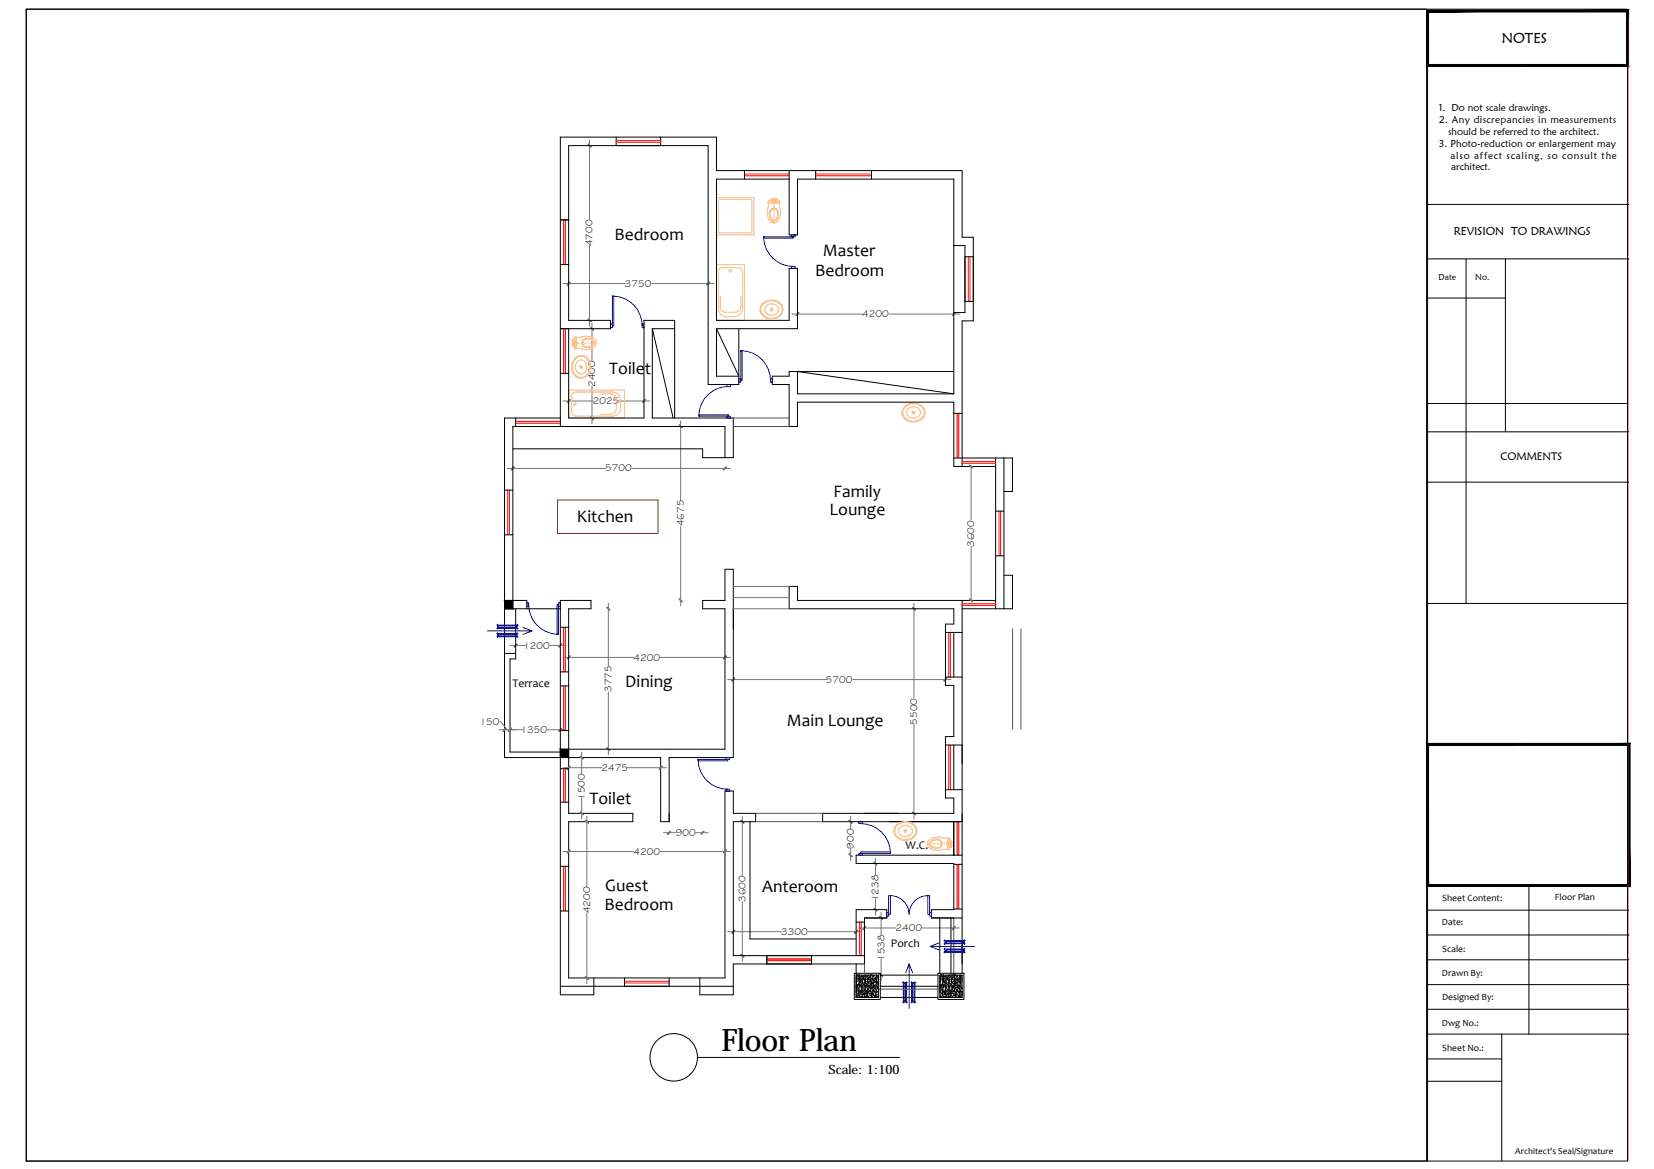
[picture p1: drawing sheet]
<svg xmlns="http://www.w3.org/2000/svg" width="420mm" height="297mm" viewBox="0 0 420 297" stroke-linecap="round" stroke-linejoin="round" font-family="sans-serif">
<!-- layer: AEC2D -->
<g fill="none" stroke="#00f" stroke-width=".25">
<path d="M201.1 59.7h.9v.5h-.9zM201.1 67.7h.9v.5h-.9zM155.1 82.3h.4v1h-.4zM163.1 82.3h.5v1h-.5zM184.6 97.7h1v.5h-1zM187.7 96.2h.5v.9h-.5zM195.7 96.2h.5v.9h-.5zM184.6 105.7h1v.5h-1zM133.8 153.2h.5v.9h-.5zM141.8 153.2h.5v.9h-.5zM184.4 192.5h.9v.5h-.9zM184.4 200.5h.9v.5h-.9z"/>
<path d="M218.2 216.8h.9v.5h-.9zM218.2 208.8h.9v.5h-.9zM225.3 231.9h.4v.9h-.4zM236.1 231.9h.5v.9h-.5z"/>
</g>
<!-- layer: 2D DOORS -->
<g fill="none" stroke="#00f" stroke-width=".25">
<path d="M155.5 75.2h.4v7.6h-.4zM155.9 75.2a7.5 7.5 0 0 1 7.2 7.6M194 60.5a7.5 7.5 0 0 0 7.5 7.2M194 60.2h7.5v.3h-7.5zM185.1 98.2a7.6 7.6 0 0 0-7.6 7.2M188.2 89.1h.3v7.5h-.3zM188.5 89.1a7.5 7.5 0 0 1 7.2 7.5M177.5 105.4h7.6v.3h-7.6zM134.3 153.6a7.5 7.5 0 0 0 7.2 7.6M141.5 153.6h.3v7.6h-.3zM177.3 193h7.6v.3h-7.6zM177.3 193.3a7.5 7.5 0 0 0 7.6 7.2"/>
<path d="M218.6 209.3a7.6 7.6 0 0 1 7.6 7.2M218.6 216.5h7.6v.3h-7.6z"/>
</g>
<!-- layer: polyline -->
<g fill="none" stroke="#767676" stroke-width=".25">
<path d="M149.7 35.6v20.2M143 72.1h15.8M149.7 62.6v20.2M165.5 72.1h15.8M201.2 79.8h17.8M225.8 79.8h17.9M150.4 82.1v9.5M150.4 98.2v9.5M128.8 119h25.1M143 101.9h7.8M157.2 101.9h7.8M160.5 119h25.1"/>
<path d="M172.9 106.9v20.2M172.9 133.8v20.2M154.5 153.2v16M232.2 153.2v24.1M129.6 164h4M139.7 164h4M143 167h17.9M154.5 175.8v16M167.7 167h17.9M184.8 172.7h25.1M216.5 172.7h25.1M126.7 185.4h6.2"/>
<path d="M126.9 183.3l1.9 2.1M139 185.4h4.7M143 195.1h9.9M147.8 191.1v5.4M159.4 195.1h9.9M232.2 184v24.1M143 216.4h17.9M147.8 202.6v5.5M149.1 207.4v17.9M167.7 216.4h17.9M168.5 211.6h3.2M176.7 211.6h3.2"/>
<path d="M188.6 207.4v15.1M216.1 207.4v3.2M216.1 215.6v3.1M222.4 218v4.3M149.1 232v17.9M184.8 236.7h13.7M188.6 229.2v15.1M205.2 236.7h13.7M218.2 235.8h9.4M222.4 228.3v4.2M223.8 231.9v5.6M234.2 235.8h9.5"/>
<path d="M223.8 243.6v5.6"/>
</g>
<!-- layer: 0 -->
<g fill="#767676" stroke="#767676" stroke-width=".25">
<path d="M231.8 154.3l.7 .8zM231.8 154.3l.8 .7z"/>
<path d="M231.9 206.3l.7 .7zM231.8 206.4l.7 .7z"/>
<path d="M239.7 173l.8-.7zM240.5 172.3l-.7 .8z"/>
<path d="M186.6 172.3l-.7 .8zM186.6 172.3l-.7 .8z"/>
<path d="M144.8 101.5l-.7 .8zM144.8 101.5l-.7 .8z"/>
<path d="M163.2 102.2l.7-.7zM163.9 101.5l-.6 .8z"/>
<path d="M130.6 118.6l-.7 .8zM130.6 118.6l-.7 .8z"/>
<path d="M183.7 119.3l.8-.7zM184.5 118.6l-.7 .8z"/>
<path d="M172.5 108l.7 .8zM172.5 108l.8 .7z"/>
<path d="M172.6 152.1l.7 .8zM172.5 152.2l.7 .8z"/>
<path d="M150 83.2l.7 .7zM150.1 83.1l.7 .8z"/>
<path d="M150.1 105.8l.7 .8zM150 105.9l.7 .7z"/>
<path d="M144.8 166.7l-.7 .7zM144.8 166.7l-.7 .7z"/>
<path d="M183.7 167.3l.8-.6zM184.5 166.7l-.7 .7z"/>
<path d="M154.1 154.3l.8 .8zM154.1 154.3l.8 .7z"/>
<path d="M154.1 190l.8 .7zM154.1 190l.8 .8z"/>
<path d="M170.3 211.2l-.7 .8zM170.3 211.2l-.7 .8z"/>
<path d="M178.1 211.9l.7-.7zM178.8 211.2l-.6 .8z"/>
<path d="M129.9 185l-.6 .8zM129.9 185l-.7 .8z"/>
<path d="M142.6 185l-.7 .8zM142.6 185l-.6 .8z"/>
<path d="M131.3 163.6l-.6 .8zM131.3 163.6l-.6 .8z"/>
<path d="M142.6 163.6l-.6 .8zM142.6 163.6l-.6 .8z"/>
<path d="M186.6 236.3l-.7 .9zM186.6 236.3l-.7 .9z"/>
<path d="M217.1 237.1l.7-.8zM217.8 236.3l-.7 .9z"/>
<path d="M188.2 208.5l.8 .6zM188.2 208.5l.8 .6z"/>
<path d="M188.3 242.4l.7 .8zM188.2 242.5l.8 .7z"/>
<path d="M222 219.1l.8 .7zM222.1 219l.7 .8z"/>
<path d="M222.1 230.8l.7 .6zM222 230.8l.8 .6z"/>
<path d="M215.7 216.9l.8 .7zM215.7 217l.8 .6z"/>
<path d="M215.7 208.5l.8 .6zM215.7 208.4l.8 .7z"/>
<path d="M219.9 235.4l-.6 .8zM219.9 235.4l-.6 .8z"/>
<path d="M242.6 235.4l-.7 .8zM242.6 235.4l-.7 .8z"/>
<path d="M223.4 233l.9 .6zM223.4 233l.9 .6z"/>
<path d="M223.5 247.4l.8 .7zM223.4 247.5l.9 .6z"/>
<path d="M149.4 36.7l.8 .6zM149.4 36.7l.8 .6z"/>
<path d="M149.5 81l.7 .7zM149.4 81.1l.8 .6z"/>
<path d="M144.8 71.7l-.7 .7zM144.8 71.7l-.7 .7z"/>
<path d="M179.5 72.3l.7-.6zM180.2 71.7l-.6 .7z"/>
<path d="M242.6 79.4l-.7 .8zM242.6 79.4l-.7 .8z"/>
<path d="M202.9 79.4l-.6 .8zM202.9 79.4l-.7 .7z"/>
<path d="M144.8 194.7l-.7 .8zM144.8 194.7l-.7 .8z"/>
<path d="M167.4 195.4l.8-.7zM168.2 194.7l-.7 .8z"/>
<path d="M147.4 192.2l.7 .6zM147.4 192.1l.7 .7z"/>
<path d="M147.4 206.3l.7 .7zM147.4 206.4l.7 .6z"/>
<path d="M144.8 215.9l-.7 .8zM144.8 215.9l-.7 .8z"/>
<path d="M183.7 216.7l.8-.8zM184.5 215.9l-.7 .8z"/>
<path d="M148.7 208.5l.8 .6zM148.7 208.5l.8 .6z"/>
<path d="M148.7 248.2l.8 .6zM148.7 248.2l.8 .6z"/>
<path d="M129.9 185l-.7 .8zM129.9 185l-.6 .8z"/>
<path d="M128.5 185l-.7 .8zM128.5 185l-.8 .8z"/>
<path d="M246.3 118.2l.8 .6zM246.4 118.1l.7 .7z"/>
<path d="M246.4 152.1l.7 .8zM246.3 152.2l.8 .7z"/>
</g>
<!-- layer: sanitary -->
<g fill="none" stroke="#ffbf7f" stroke-width=".25">
<path d="M182 50.2h9.5v9.5h-9.5zM182.5 58.8l.4 .4h7.7l.4-.4M182.5 51.1v7.7M191 51.1l-.4-.4h-7.7l-.4 .4M191 51.1v7.7M195.1 51.4l.1 1.1a3.7 3.7 0 0 0 .7 3.9M195.2 51.3l1.1 .3M195.3 51.2l-.1 .2M195.6 53.9l.3 1.6M195.8 50.7l-.6 .5M195.8 56.4l.8 .2M195.9 55.5l.4 .4"/>
<path d="M196.1 56.1l.5 .1M196.2 56.1a2.19 2.19 0 0 1-.4-2.9 1.37 1.37 0 0 1 1.8 .3 1.37 1.37 0 0 1 0 1.7l-.6 .9M196.3 55.9h.6M196.3 50.6l-.5 .1M196.4 50.6l-.5-.1-.9 .8 1.6 .4M196.6 50.5v.3M196.6 51.1v.3M196.6 51.6v.3M196.6 52.2v.3M196.6 52.7v.3M196.6 53.3v.3M196.6 53.9v.3"/>
<path d="M196.6 54.5v.2M196.6 55v.3M196.6 55.6v.3M197 56.1l-.4 .1v.5M197.1 50.5l-.3 .1M197.1 50.5l-.4 .1M197.1 50.5l.4 .2M197.1 50.5l.8 .6M197.2 55.5l-.3 .4M197.3 56.4l-.7 .2M197.4 50.7l.6 .7M197.5 53.9a.95 .95 0 0 0-.9-.7 .95 .95 0 0 0-.9 .7"/>
<path d="M197.6 53.9l-.4 1.6M197.9 51.1l.2 .1v.2l-1.5 .3M198 51.3l-1.1 .3M198.1 51.4v1.4a3.4 3.4 0 0 1-.8 3.6M182 67.2h7.1v14.2h-7.1zM182.5 78.3a2.05 2.05 0 0 0 1.8 2.1M182.5 69.1v9.4M183 75.3l-.1 2.6a1.42 1.42 0 0 0 1.4 1.4h2.5a1.42 1.42 0 0 0 1.3-1.4l.1-2.6M183.5 68l-.6 .2-.4 .9M183.6 68h3.9l.7 .2 .4 .9M188.6 78.3a2.05 2.05 0 0 1-1.8 2.1M188.7 69.1v9.4"/>
<path d="M193.2 77.8l-.1 .9 .2 .9M193.3 79.6l.7 .8M193.8 77l-.6 .8M193.9 77a3.3 3.3 0 0 1 4.8 .7M194.1 77.1a2.01 2.01 0 0 0-.8 2.1 2.01 2.01 0 0 0 1.7 1.5M194.3 79.2l.4 .5M194.7 77.6a1.24 1.24 0 0 0-.4 1.6M194.7 79.7l.6 .3M195.3 77.3l-.6 .3M195.8 78.7h.4M196 78.4v.5M196.7 77.3h-1.4"/>
<path d="M196.7 77.3l.5 .3 .4 .5M196.7 80h-1.4M197 76.6l1.1 .7 .4 .5M197 76.6l-.5-.1a3 3 0 0 0-2.4 .6M197.3 79.7l-.6 .3M197.6 79.2l-.3 .5M197.7 78.1l.1 .5-.1 .6M198.5 77.8a1.96 1.96 0 0 1-.6 2.4M198.7 77.7l.2 .9-.2 .9M198.7 79.5l-.6 .8M144.5 99.1h14.1v7.1h-14.1zM145.3 86.6l.1 .3"/>
<path d="M145.3 87.2h.3M145.4 87.3l-.1 .3M145.4 87.6l.2 .3M145.4 87.4v.4l.6 .7M145.6 87.9l.7 .7M145.6 86.3l-.2 .3M145.6 94.2l.5 .9M145.9 87.2h.4M146 85.8l-.6 .7v.4M146 88.5l.3 .1M146 91.1a3.3 3.3 0 0 0 .6 4.9M146 95.1l.7 .6"/>
<path d="M146.1 91.3a1.93 1.93 0 0 1 3.1 0M146.1 91.3a3.2 3.2 0 0 0-.5 3M146.2 85.8l.2 1M146.3 85.7a3.6 3.6 0 0 1 0 2.9M146.3 85.7l-.7 .6M146.3 93.9l.2 .4a1.27 1.27 0 0 0 1.6 .6M146.3 99.6l-.9 .5-.2 .6M146.3 99.6h9.4M146.4 87.5l-.2 1M146.5 87.2h.3M146.8 90.4l-.8 .7M146.8 90.5l.9-.2 .9 .2"/>
<path d="M147 87.2h.3M147.4 93.3h.5M147.6 93v.5M147.6 87.2h.3M147.7 88.6l1 .2M147.7 88.6h-1.4M148.2 87.2h.3M148.6 90.5a3.1 3.1 0 0 1 1.4 3.1 3.1 3.1 0 0 1-2.2 2.5l-1.2-.2M148.6 92l.3 .6M148.6 94.5l-.5 .4M148.7 92a1.46 1.46 0 0 0-1.9-.3 1.46 1.46 0 0 0-.6 1.8l.1 .4M148.7 85.4l1.2 .2 .8 .3"/>
<path d="M148.7 85.4l-1.3 .3-1.2-.1-.2 .2M148.7 85.9l1.1 .1 .6 .3M148.8 86a1.28 1.28 0 0 0-.9 1.7 1.28 1.28 0 0 0 1.9 .6l1.1-.8M148.8 86.2a1.74 1.74 0 0 1 2 .9 1.59 1.59 0 0 1-2 1M148.8 87.2h.2M148.8 86.2a.95 .95 0 0 0-.7 .9 .95 .95 0 0 0 .7 1M149 92.5a2.04 2.04 0 0 1-.4 2M149.2 95.2a1.99 1.99 0 0 1-2.4 .5M149.2 91.3l.5 .9M149.3 87.2h.3M149.6 92.2l.2 .5a3.2 3.2 0 0 1-.7 2.5M149.9 87.2h.3"/>
<path d="M150.4 86.3a.85 .85 0 0 1 .5 1.3M150.5 87.2h.2M150.6 85.9l.7 .5M150.7 88.4l-1.2 .4-.8 .1M151.3 86.4l.2 .8h-.5M151.5 87.1l-.2 .7-.7 .6M155.5 99.6a2.05 2.05 0 0 1 2.2 1.8M184.3 80.5h2.5M194 80.5l.9 .4M197.9 80.2a3.2 3.2 0 0 1-3 .5M198.1 80.3l-.9 .5a3.5 3.5 0 0 1-2.3 .1M145.2 104.6l.2 .7 .9 .4"/>
<path d="M145.2 100.7v4M146.3 105.7h9.4M152.5 100.1h2.6a1.49 1.49 0 0 1 1.5 1.4l-.1 2.4a1.42 1.42 0 0 1-1.4 1.4h-2.6M157.7 103.9a2.05 2.05 0 0 1-2.2 1.8M157.7 101.5v2.4M229.3 105.8a3.3 3.3 0 0 0 4.9 .7M229.6 105.7l.6 .7 .8 .4M230.4 105.4l.4 .5 .6 .3M231.8 104.9h.5M232.1 104.6v.5M232.7 103.5a1.65 1.65 0 0 0-1.8 .2 1.65 1.65 0 0 0-.5 1.7M232.7 103.5l.6 .3 .4 .5"/>
<path d="M232.8 106.1l-1.4 .1M233.1 102.8a2.69 2.69 0 0 0-3.7 2.3l.1 .6M233.1 102.8a2.01 2.01 0 0 1 1.6 1.5 2.01 2.01 0 0 1-.7 2.1M233.2 106.8l-1.1 .2-1-.1M233.3 105.8l-.5 .4M233.7 105.3l-.4 .5M233.7 104.2l.2 .6-.2 .5M234 106.3l-.9 .5M234.8 105.6a2.68 2.68 0 0 0-.9-2.7 2.68 2.68 0 0 0-2.8-.4 2.4 2.4 0 0 0-1.7 3.3M234.9 105.6l-.7 .9M227.3 212.1l.7 .8M227.3 210.3l-.2 .9 .2 .9"/>
<path d="M228 212.9l.9 .5M228.3 210.6l-.1 .6 .1 .5M228.4 211.7l.4 .5M228.7 212.2l1.1 .4 .9-.1M229.8 211.2h.5M230 210.9v.5M230.7 209.8l.5 .3M230.7 209.8h-.2a1.88 1.88 0 0 0-2.2 .8M231.3 210.1a1.27 1.27 0 0 1 0 2.1M231.3 212.1l-.6 .4M231.9 209.6a2.9 2.9 0 0 0-4.6 1.3l.2 1.1M231.9 209.6l.6 .7"/>
<path d="M232 209.4a3.3 3.3 0 0 0-4.8 .9M232 209.4a2.14 2.14 0 0 1 .7 2.6M232.1 212.8l-.9 .5a3.5 3.5 0 0 1-2.3 .1M232.5 210.3l.2 .8-.2 .8M232.5 211.9a2.99 2.99 0 0 1-5 .1M232.8 211.9l-.6 .9M235.6 214.4h.5M235.8 213.7l-.2 .7 .2 .7M235.8 215.1l.7 .6M236.3 213.8a1.93 1.93 0 0 1 3 .2 1.52 1.52 0 0 1-.9 1.5 1.52 1.52 0 0 1-1.7-.3 .83 .83 0 0 1-.4-1.4zM236.4 214.1a1.97 1.97 0 0 1 2.5-.3 1.05 1.05 0 0 1-.1 1.3 1.05 1.05 0 0 1-1.2 .2 1.02 1.02 0 0 1-1.2-1.2M236.4 214.4h.3"/>
<path d="M236.5 213.1l-.7 .6M237 214.4h.3M237.5 214.4h.3M238.1 214.4h.3M238.7 214.4h.3M239.3 214.4h.2M239.8 214.4h.3M240.4 214.4h.3M240.7 214.7l.2 1.1M240.8 212.9l.3 .1 .7 .9M240.8 212.9l-1 .1a3.7 3.7 0 0 0-3.3 .2M240.9 212.9a3.6 3.6 0 0 0 0 3"/>
<path d="M240.9 214.4h.4M240.9 213l.7 .6M240.9 213l-.2 1.1M241.5 214.4h.3M241.5 213.6l.2 .5M241.6 215.2l-.7 .6M241.7 214.7l-.2 .5M241.7 214.6l.1 .3M241.8 214.9l-.8 1h-1.6a3.4 3.4 0 0 1-2.9-.3M241.8 213.9l-.1 .3"/>
<circle cx="196.6" cy="51.1" r=".28"/>
<circle cx="196.6" cy="51.1" r=".53"/>
<circle cx="196.6" cy="51.1" r=".57"/>
<circle cx="185.5" cy="68.9" r=".32"/>
<circle cx="196" cy="78.7" r=".36"/>
<circle cx="196" cy="78.7" r=".23"/>
<circle cx="146" cy="87.1" r=".57"/>
<circle cx="146" cy="87.1" r=".53"/>
<circle cx="146" cy="87.1" r=".28"/>
<circle cx="147.6" cy="93.2" r=".36"/>
<circle cx="147.6" cy="93.2" r=".23"/>
<circle cx="146" cy="102.7" r=".32"/>
<circle cx="232.1" cy="104.8" r=".23"/>
<circle cx="232.1" cy="104.8" r=".36"/>
<circle cx="230" cy="211.1" r=".23"/>
<circle cx="230" cy="211.1" r=".36"/>
<circle cx="241.1" cy="214.4" r=".53"/>
<circle cx="241.1" cy="214.4" r=".57"/>
<circle cx="241.1" cy="214.4" r=".28"/>
</g>
<!-- layer: 0 -->
<g fill="none" stroke="#000" stroke-width=".25">
<path d="M156.5 37h11.3M189.1 43.3v2.2M200.5 43.3v2.2M200.5 59.7h2.1M200.5 68.2h2.1M182 81.4h18.5M196.2 95.6v2.1M202.6 83.5h-20.6l5.7 12.1M202.6 94.4l39.7 5.7M178.5 116.3h7.8M200.5 108.4h2.1M150.1 152.6v2.1"/>
<path d="M178.5 152.6v2.1M184.2 144.7h2.1M177.2 268.7h51.3"/>
<circle cx="171.1" cy="268.7" r="6"/>
</g>
<!-- layer: polyline -->
<g fill="none" stroke="#000" stroke-width=".25">
<path d="M156.5 34.8v2.2M167.8 34.8v2.2M142.3 55.9h2.2M200.5 59.7v-14.2h-18.5v35.9M202.6 59.7v-14.2h39.7v54.6h-39.7v-5.7M207.2 43.3v2.2M221.4 43.3v2.2M142.3 67.2h2.2M200.5 68.2v13.2M202.6 68.2v15.3M242.3 62.4h2.8v17h-2.8M245.1 76.6h2.1"/>
<path d="M245.1 65.2h2.1M142.3 83.5h12.8v-2.1h-10.6v-44.4h35.4v60.7h7.8v-14.2M142.3 94.9h2.2M144.5 83.5v22.7h19.1v-24.8h7.8v24.8M165.7 83.5v22.7h20.6v10.1M165.7 83.5h5.7M165.7 83.5l5.3 22.7M182 83.5v12.1h5.7M196.2 97.7h4.3v10.7M242.3 94.4h-41.8v1.2h-4.3M130.3 114h48.2v2.3M131 106.2v2.2"/>
<path d="M142.3 106.2h-14.1v86.3h14.1M142.3 108.4v-73.6h39.7v8.5h62.4v17h2.8v21.2h-2.8v37M184.2 116.3v-7.9h-53.9v44.2M202.6 108.4v-6.2h39.7v16.3h10.6M242.3 116.4h14.9v8.5h-2.2M242.3 105h2.1M252.9 116.4v38.3M255 116.4v38.3M128.2 135.9h2.1M128.2 124.5h2.1M252.9 129.9h2.1M128.2 152.6h2.1v2.1h-2.1z"/>
<path d="M128.2 154.7h14.1M130.3 152.6h3.5v2.1M131 154.7v12.7h-1.4v23.7h12.7M142.3 159.4h2.2M150.1 154.7h-5.6v35.7M150.1 152.6h-7.8v100.2h8.5v-4.3M178.5 154.7h5.7v35.7h-39.7M184.2 144.7v7.9h-5.7M186.3 144.7v47.8h-16.3v16.3h-2.2v-16.3h-23.3v14.2h16.3v2.1h-16.3v39.7h39.7v-47.5h2.1v5.7h5.7v2.1h-5.7v34h33.3M244.4 152.6v94.7M252.9 152.6h-50.3v-3.6h-2.1v5.7h41.8v3.9h-2.1v15.6h2.1v13h-2.1v15.6h2.1v3.9h-33.3v2.1h35.4M252.9 141.2h2.1"/>
<path d="M255 146.2h2.2v8.5h-12.8M128.2 166h2.8M142.3 170.7h2.2M142.3 174.3h2.2M240.2 172h4.2M240.2 160.7h4.2M242.3 160.7v11.3M142.3 190.4h2.2v2.1h-2.2zM142.3 195.3h2.2M142.3 185.6h2.2M240.2 189.3h4.2M242.3 189.3v11.4"/>
<path d="M142.3 203.8h2.2M190.5 208.8v29.8h27M240.2 200.7h4.2M242.3 217.3h.1M242.3 208.8v8.5M242.3 219.6h2.1M244.4 217.3h-26.9v2.1h24.8v11.7h-5.7v2.2h7.8M142.3 231.5h2.2M142.3 220.1h2.2M217.5 234.3h2.1M238.7 233.3v14M241.6 233.3v14"/>
<path d="M242.3 231h2.1M142.3 250.6h44M158.6 248.5v2.1M170 248.5v2.1M194.8 242.8v2.1M206.1 242.8v2.1M217 247.3h6.6v6.7h-6.6zM217.5 251.7h.1M217.5 252.1h.1M217.5 250.9h.1M217.5 247.8h5.7v5.6h-5.7zM217.5 242.8v-11.7h7.8v2.2h-5.7v11.6h-33.3v7.9h-8.5v-4.3"/>
<path d="M217.5 244.9v8.5h5.7M217.6 248.6h.1M217.5 250.7h.1M217.5 251.2h.1M217.5 248.9h.1M217.5 249.6h.1M217.5 250.4h.1M217.6 249.8h.1M217.6 250.3h.1M217.6 248.4h.1M217.6 248.8h.1M217.6 249.3h.1"/>
<path d="M217.6 251.9h.1M217.6 253.2h.1M217.6 247.9h.1M217.6 250.6h.1M217.6 252.4h.1M217.6 249.5h.1M217.7 249.4h.1M217.7 251h.1M217.7 248.8h.1M217.7 251.3h.1M217.7 251.9h.1M217.8 252.9h.1"/>
<path d="M217.8 253.4h.1M217.8 248.8h.1M217.8 250.9h.1M217.8 250.5h.1M217.9 250.4h.1M217.9 248.3h.1M217.9 252.5h.1M217.9 253.4h.1M217.9 247.8h.1M218 251.4h.1M218 250.3h.1M218.1 250.2h.1"/>
<path d="M217.9 251.6h.1M218.1 248.8h.1M218.1 248.1h.1M218.1 249h.1M218.1 252.9h.1M218.2 253h.1M218.2 252.3h.1M218.2 248.3h.1M218.2 250.1h.1M218.2 251.9h.1M218.2 252.9h.1M218.2 251.6h.1"/>
<path d="M218.2 252.1h.1M218.2 252.6h.1M218.2 250.3h.1M218.2 251.8h.1M218.2 249.3h.1M218.2 251.1h.1M218.2 250.7h.1M218.2 249.8h.1M218.2 249.6h.1M218.3 249.2h.1M218.3 249.7h.1M218.3 250.2h.1"/>
<path d="M218.3 253.4h.1M218.3 250.5h.1M218.3 248.3h.1M218.3 248.8h.1M218.3 248.8l-.1 .1zM218.4 249.2h.1M218.4 247.8h.1M218.4 250.8h.1M218.4 253.2h.1M218.5 248.2h.1M218.5 251h.1M218.4 248.5h.1"/>
<path d="M218.5 252.3h.1M218.5 252h.1M218.5 248.7h.1M218.5 250.4h.1M218.5 250.4v.2zM218.5 251.8h.1M218.5 248.9h.1M218.5 251.9h.1M218.6 249.3h.1M218.6 249.8h.1M218.6 252.1h.1zM218.7 252.8h.1"/>
<path d="M218.7 252.5h.1M218.7 253.4h.1M218.6 249.6h.1M218.7 248.2h.1M218.8 250.2h.1M218.8 250.3h.1M218.8 248.1h.1M218.8 249h.1M218.8 250.6h.1M218.9 250.8h.1M218.9 253.4h.1M218.9 251.2h.1"/>
<path d="M218.9 251.8h.1M218.9 252h.1M218.9 252.4h.1M218.9 252.9h.1M219 251h.1M219 251.5h.1M219 248.7h.1M219 249.2h.1M219 251.8h.1M219 249.6h.1M219 250.1h.1M219 250.5h.1"/>
<path d="M219 248.2h.1M219 250h.1M219 249.1h.1M219 252.3h.1M219 252.7h.1M219 251.7h.1M219.1 253.4h.1M219.1 248.2h.1M219.1 249.7h.1M219.2 253.2h.1M219.3 249.8h.1M219.2 251.1h.1"/>
<path d="M219.3 250.7h.1M219.3 251.2h.1M219.3 252h.1M219.3 252.6h.1M219.3 248.9h.1M219.3 252.1h.1M219.3 248.1h.1M219.3 248.6h.1M219.3 248.5h.1M219.3 250.3h.1M219.4 252.4h.1M219.4 248.6h.1"/>
<path d="M219.4 251.7h.1M219.4 252.6h.1M219.5 249.1h.1M219.5 250.4h.1M219.5 248.8h.1zM219.6 252.7h.1M219.6 253.2h.1M219.6 248.2h.1M219.6 253.3h.1M219.6 249.1h.1M219.6 249.6h.1M219.6 252.3h.1"/>
<path d="M219.6 252.8h.1M219.6 250.1h.1M219.6 250.7h.1M219.7 250.9h.1M219.7 251.4h.1M219.7 251.8h.1M219.7 248.1h.1M219.8 251.4h.1M219.7 250h.1M219.7 250.4h.1M219.8 248.5h.1M219.8 249h.1"/>
<path d="M219.8 249.5h.1M219.8 249.6h.1M219.8 248.1h.1M219.8 251.1h.1M219.8 250.6h.1M219.8 249.9h.1M219.8 251.7h.1M219.8 253.4h.1M219.8 249l-.1 .2 .2-.2M219.9 248.6h.1M219.9 249h.1M219.9 250.8h.1"/>
<path d="M219.9 252.6h.1M219.8 250.7h.1M219.9 253.3h.1M219.9 247.8h.1M219.9 252.1h.1M220 250.1h.1M220 251.1h.1M220 252.1h.1M220 249.6h.1M220 250.7l-.1 .1zM220.1 250.4h.1M220.1 253.2h.1"/>
<path d="M220.1 248.9h.1M220 251.8h.1M220.1 250.6h.1M220.1 248.4h.1M220.1 250.1h.1M220.1 252h.1M220.2 252.6h.1M220.2 252.3l-.1 .1zM220.3 252.8h.1M220.3 253h.1M220.2 248h.1M220.3 252.1h.1"/>
<path d="M220.3 250.4h.1M220.3 253.2h.1M220.3 251.6h.1M220.3 248.2h.1M220.4 252.2h.1M220.4 252.7h.1M220.4 249.5h.1M220.4 249.1h.1M220.4 249.3h.1M220.4 250.8h.1M220.4 251.3h.1M220.4 251.8h.1"/>
<path d="M220.4 249h.1M220.4 249.9h.1M220.4 250.4h.1M220.4 252.6h.1M220.4 251.9h.1M220.5 248.5h.1M220.5 248.9h.1M220.5 249.4h.1M220.5 248.7h.1M220.5 248h.1M220.5 250h.1M220.5 249.7h.1"/>
<path d="M220.6 252h.1M220.6 250.6h.1M220.6 251.5h.1M220.6 253.3h.1M220.7 249.7h.1M220.7 251.5h.1M220.7 253.4h.1M220.7 247.9h.1M220.7 251h.1M220.7 248.9h.1M220.7 250.7h.1M220.7 252.5h.1"/>
<path d="M220.7 248.3h.1zM220.7 248.5h.1M220.7 249h.1M220.7 251.2h.1M220.7 252.1h.1M220.8 252h.1M220.8 249h.1M220.8 250.8h.1M221 250.9h.1M220.9 249.5h.1M220.9 252.6h.1M221 253h.1"/>
<path d="M221 250.4h.1M221 248.2h.1M221 250h.1M221 251.8h.1M221 251h.1M221.1 252.1h.1M221.1 252.6h.1M221.1 253.1h.1M221.1 248.2h.1M221.1 251.2h.1M221.1 251.7h.1M221.1 247.9h.1"/>
<path d="M221.1 248.4h.1M221.1 249.1h.1M221.2 250.2h.1M221.2 250.7h.1M221.2 248.8h.1M221.2 249.3h.1M221.2 249.8h.1M221.2 251.5h.1M221.2 251.9h.1M221.2 249.9h.1zM221.2 247.9h.1M221.2 248.4h.1"/>
<path d="M221.3 248.9h.1M221.3 249.7h.1M221.3 250.6h.1M221.2 252.9h.1M221.3 252.5h.1M221.3 253h.1M221.3 249.3l.1 .1zM221.5 252.5h.1M221.4 249.9h.1M221.4 250.4h.1M221.4 253.4h.1M221.4 251l.1-.1z"/>
<path d="M221.5 249.6h.1M221.5 251.4h.1M221.5 253.2h.1M221.5 247.9h.1M221.5 253.4h.1M221.5 251.2h.1M221.5 252.1h.1M221.5 250.5h.1M221.5 252.3h.1M221.5 248.8h.1M221.5 248.7h.1M221.5 248.9h.2z"/>
<path d="M221.6 250.9h.1M221.6 249h.1M221.7 248.3h.1M221.7 252.6h.1M221.7 251.9h.1M221.7 252.4h.1M221.6 249.8h.1M221.8 251.5h.1M221.8 253.4h.1M221.8 250.4h.1M221.8 252.5h.1M221.8 253h.1"/>
<path d="M221.8 249.3h.1M221.8 249.9h.1M221.8 248.1h.1M221.8 251.7h.1M221.8 252.1h.1M221.8 248.2h.1M221.9 250.1h.1M221.9 250.6h.1M221.9 251.1h.1M221.9 252.9h.1M221.9 249.2h.1M221.8 250.9h.1"/>
<path d="M221.9 249.7h.1M222 247.8h.1M222 248.2h.1M222 248.8h.1M222 250.3h.1M222 251.9h.1M222.1 251.9h.1M222.1 249.7h.1M222.1 250.7h.1M222.1 250.5h.1M222.1 251.3h.1M222.1 251.8h.1"/>
<path d="M222.1 249.3h.1M222.2 248.8h.1M222.2 253.4h.1M222.2 251.2h.1M222.2 253.1h.1M222.3 252.3h.1M222.3 252.1h.1M222.3 253h.1M222.3 249.8h.1M222.3 249h.1M222.3 249.4h.1M222.3 251.2h.1"/>
<path d="M222.2 253h.1M222.3 248.6h.1M222.3 250.4h.1M222.3 252.2h.1M222.4 253.3h.1M222.4 249.5l.1-.1zM222.4 251.3h.1M222.4 252.7h.1M222.5 253.4h.1M222.5 250.8h.1M222.5 252.4h.1M222.5 252.9h.1"/>
<path d="M222.5 248.8h.1M222.5 250.5h.1M222.6 248l.1-.1zM222.6 251h.1M222.6 251.5h.1M222.6 251.9h.1M222.6 248.2h.1M222.6 252.1h.1M222.6 250.1h.1M222.6 250.5h.1M222.6 251.8h.1M222.6 248.3h.1"/>
<path d="M222.6 253.3h.1M222.6 248.6h.1M222.6 249.1h.1M222.6 249.6h.1M222.6 249.2h.1M222.6 247.9h.1M222.6 249.7h.1M222.7 248.2h.1M222.7 249.2h.1M222.7 253.3h.1M222.7 252h.1M222.6 249.9h.1"/>
<path d="M222.8 252.8h.1M222.9 248.4h.1M222.8 250.7h.1M222.8 249.8h.1M222.9 250.2h.1M222.9 249.5l-.2 .1zM222.9 248.2h.1M222.9 250.9v.1zM222.9 251.1l.1-.1zM222.9 253.4h.1M223 251.2h.1M223 252.2h.1"/>
<path d="M223 251.1l-.1 .1zM223.1 248.7h.1M223.1 249h.1M223.1 252.7h.1M223.1 249.3h.1M223.1 251.1h.1M223.1 252.9h.1M223.1 252l.1 .1M223.2 252.2h.1M223.6 253.4h14.7M223.6 250.6h14.7M223.6 247.8h14.7"/>
<path d="M238.3 247.3h6.6v6.7h-6.6zM238.7 252.1h.1M238.7 250.9h.1M238.7 247.8h5.7v5.6h-5.7zM238.7 253.4h5.7M238.8 251.2h.1M238.8 251.7h.1M238.8 249.6h.1M238.8 250.4h.1M238.9 248.6h.1M238.8 250.3h.1M238.8 250.7h.1"/>
<path d="M238.8 248.4h.1M238.8 248.9h.1M238.9 249.4h.1M238.9 248.8h.1M238.9 249.3h.1M238.9 249.8h.1M238.9 247.9h.1M238.9 248.4h.1M238.9 251.9h.1M238.9 253.2h.1M238.9 251.3l.1-.1zM238.9 250.6h.1"/>
<path d="M238.9 252.4h.1M239 249.4h.1M239 251h.1M239 251.9h.1M239 252.9h.1M239 253.4h.1M239.1 248.8h.1M239.1 250.4h.1M239.1 250.9h.1M239.2 252.5h.1M239.2 247.8h.1M239.2 248.3h.1"/>
<path d="M239.2 253.4h.1M239.2 250.3h.1M239.2 250.3l.2-.1zM239.3 251.4h.1M239.3 251.5h.1M239.3 248.1h.1M239.4 248.8h.1M239.4 249h.1M239.4 252.3h.1M239.4 252.9h.1M239.4 248.3h.1M239.4 250.1h.1"/>
<path d="M239.4 251.9h.1M239.5 252.6h.1M239.5 252.1h.1M239.5 253h.1M239.5 251.8h.1M239.5 251.1h.1M239.5 251.6h.1M239.5 249.8h.1M239.5 250.3h.1M239.5 249.3h.1M239.5 252.9h.1M239.5 252.9h-.1"/>
<path d="M239.5 249.7h.1M239.5 250.2h.1M239.5 250.7h.1M239.5 249.6h.1M239.5 250.5h.1M239.6 248.8h.1M239.6 249.2h.1M239.6 253.4h.1M239.6 248.8l-.1 .1zM239.6 247.8h.1M239.6 248.3h.1M239.6 250.8h.1"/>
<path d="M239.7 249.2h.1M239.7 253.2h.1M239.7 250.5l.1-.1zM239.7 248.2h.1M239.7 251h.1M239.7 248.5h.1M239.7 252h.1M239.7 250.4h.1M239.7 252.3h.1M239.7 251.9l.2-.1zM239.8 251.8h.1M239.8 252.3h.1"/>
<path d="M239.8 248.9h.1M239.8 248.7h.1M239.8 249.8h.1M239.8 252.1h.2zM239.9 249.3h.1M239.9 252.8h.1M239.9 252.5h.1M239.9 249.6h.1M240 253.4h.1M240 248.2h.1M240 250.2h.1M240 250.3h.1"/>
<path d="M240.1 248.1h.1M240.1 250.9l.1-.1zM240.1 251.8h.1M240.1 249h.1M240 250.6h.1M240.2 252.4h.1M240.2 252.9h.1M240.2 253.4h.1M240.2 251.2h.1M240.2 251.5h.1M240.2 252h.1M240.2 249.2h.1"/>
<path d="M240.2 251.8h.1M240.3 250.1h.1M240.3 250.5h.1M240.3 251h.1M240.3 248.7h.1M240.3 248.2h.1M240.3 250h.1M240.3 249.1h.1M240.3 249.6h.1M240.3 252.3h.1M240.3 252.7h.1M240.3 251.6h.1"/>
<path d="M240.3 253.4h.1M240.4 249.7h.1M240.4 253.3h.1M240.5 252.6h.1M240.5 253.2h.1M240.5 251.1h.1M240.5 249.8v.1M240.5 251.2h.1M240.5 252h.1M240.6 250.7h.1M240.6 248.9h.1M240.6 249.8h-.1"/>
<path d="M240.6 248.1h.1M240.6 248.6h.1M240.6 248.5h.1M240.6 250.3h.1M240.6 252.1h.1M240.6 252.4h.1zM240.7 251.7h.1M240.7 252.6h.1M240.7 248.5h.1M240.8 249.1h.1M240.8 250.4h.1M240.8 253.2h.1"/>
<path d="M240.9 248.8h.1M240.8 252.7h.1M240.8 248.2h.1M240.9 252.8h.1M240.9 253.3h.1M240.9 250.1h.1M240.9 250.7h.1M240.9 251.4h.1M240.9 251.8h.1M240.9 252.3h.1M240.9 249.6h.1M240.9 251.4h.2z"/>
<path d="M241 250.4h.1M241 250.9h.1M241 248.1h.1M241 251.8h.1M241 249h.1M241 249.5h.1M241 250h.1M241.1 248.1h.1M241.1 248.5h.1M241.1 251.1h.1M241.1 249.6h.1M241.1 250.6h.1"/>
<path d="M241.1 249.9h.1M241.1 251.7h.1M241.1 253.4h.1M241.1 249l-.1 .2zM241.1 248.6h.1M241.1 253.3h.1M241.1 249h.1M241.1 250.8h.1M241.1 252.6h.1M241.2 252.1h.1M241.2 252.6h.1M241.2 247.8h.1"/>
<path d="M241.2 251.1h.1M241.3 249.6h.1M241.3 250.1h.1M241.3 252.1h.1M241.3 250.7l-.1 .1zM241.3 248.9h.1M241.3 251.7h.1M241.4 250.4h.1M241.4 253.2h.1M241.4 250.1h.1M241.4 252h.1M241.4 250.6h.1"/>
<path d="M241.4 252.6h.1M241.4 248.4h.1M241.5 252.8h.1M241.4 253h.2zM241.5 252.3l-.1 .1zM241.5 248h.1M241.5 250.4h.1M241.6 251.6h.1M241.6 252.1h.1M241.6 252.2h.1M241.6 252.7h.1M241.6 253.2h.1"/>
<path d="M241.6 248.2h.1M241.6 249.1h.1M241.7 251.3h.1M241.7 251.8h.1M241.7 249h.1M241.7 249.5h.1M241.7 249.3h.1M241.7 250.4h.1M241.7 250.8h.1M241.7 248.9h.1M241.7 249.4h.1M241.7 249.9h.1"/>
<path d="M241.7 252.6h.1M241.7 251.9h.1M241.8 248h.1M241.8 248.5h.1M241.8 249.7h.1M241.8 248.6h.1M241.8 252h.1zM241.8 250h.1M241.8 250.6h.1M241.9 253.4h.1M241.9 247.9h.1M241.9 249.7h.1"/>
<path d="M241.9 251.5h.1M241.9 253.3h.1M241.9 251h.1M241.9 248.9h.1M241.9 250.7h.1M241.9 252.5h.1M242 249h.1M242 251.2h.1M242.1 248.3h.1M242 248.5h.1M242 252.1h.1M242.1 249h.1"/>
<path d="M242.1 252h.1M242.2 249.5h.1M242.2 250.7h.1M242.2 250.9h.1M242.2 252.6h.1M242.2 253h.1M242.2 248.2h.1M242.2 250h.1M242.2 251.8h.1M242.3 251h.1M242.3 250.4h.1M242.3 252.6h.1"/>
<path d="M242.3 253.1h.1M242.3 251.8h.1M242.4 251.7h.1M242.4 252.1h.1M242.4 248.4h.1M242.4 248.2h.1M242.4 249.1h.1M242.4 250.7h.1M242.4 251.2h.1M242.4 247.9h.1M242.5 249.3h.1M242.5 249.8h.1"/>
<path d="M242.5 250.2h.1M242.5 251.5h.1M242.5 251.9h.1M242.5 252.9h.1M242.5 248.4h.1M242.5 248.8h.1M242.5 249.4l.1-.1zM242.5 249.9v.1M242.5 247.9h.1M242.5 248.9h.1M242.5 249.7h.1M242.6 253h.1"/>
<path d="M242.6 250.6h.1M242.6 249.9h-.1M242.6 252.5h.1M242.6 252.6l.2-.1zM242.7 250.4h.1M242.7 253.4h.1M242.7 249.9h.1M242.7 251.4h.1M242.7 253.2h.1M242.8 248.7h.1M242.8 250.9h.1M242.8 247.9h.1"/>
<path d="M242.8 253.4h.1M242.8 251.2h.1M242.8 249.6h.1M242.8 252.1h.1M242.8 250.5h.1M242.8 252.3h.1M242.8 249h.1M242.9 248.9h.1M242.9 252.6l.1-.1zM242.9 248.3h.1M243 252.4h.1M243 252.6h.1"/>
<path d="M243 249.8h.1M243 251.9h.1M243.1 251.5h.1M243 253h.1M243 253.4h.1M243 249.3h.1M243 249.9h.1M243 250.4h.1M243 251.7h.1M243.1 252.1h.1M243.1 252.5h.1M243.1 248.2h.1"/>
<path d="M243.1 248.1h.1M243.1 249.9h.1M243.2 250.8h.1M243.1 250.6h.1M243.1 251.1h.1M243.1 252.9h.1M243.1 249.2h.1M243.2 249.7h.1M243.2 250.1h.1M243.3 247.8h.1M243.2 248.2h.1M243.2 248.8h.1"/>
<path d="M243.2 249.2h.1M243.2 250.3h.1M243.2 251.9h.1M243.3 249.7h.1M243.3 251.9h.1M243.3 251.3h.1M243.3 251.8h.1M243.3 250.7h.1M243.3 250.5h.1M243.4 248.8h.1M243.4 249.3h.1M243.4 253.4h.1"/>
<path d="M243.5 253.1h.1M243.5 252.3h.1M243.5 251.2h.1M243.5 252.1h.1M243.5 253h.1M243.6 249.4h.1M243.6 253h.1M243.6 252.9l-.1 .1M243.6 249.8h.1M243.6 249h.1M243.6 248.6h.1M243.6 250.4h.1"/>
<path d="M243.6 252.2h.1M243.6 253.3h.1M243.8 249.4h.1M243.7 250.8h.1M243.7 251.3h.1M243.7 252.7h.1M243.8 248.8h.1M243.8 252.9h.1M243.8 253.4h.1M243.8 248l.1-.1zM243.8 251.5h.1M243.8 251.9h.1"/>
<path d="M243.8 252.4h.1M243.8 248.2h.1M243.8 250.5h.1M243.8 252.1h.1zM243.9 250.5h.1M243.9 251h.1M243.9 248.3h.1M243.9 249.1h.1M243.9 249.6h.1M243.9 250.1h.1M243.9 251.8h.1M243.9 249.2h.1"/>
<path d="M243.9 247.9h.1M243.9 249.7h.1M243.9 251.5h.1M243.9 253.3h.1M243.9 248.2h.1M243.9 248.6h.1M244 249.2h.1M244 252h.1M244 249.8h.1M244 252.8h.1M244 253.3h.1M244.1 248.4h.1"/>
<path d="M244.1 249.8h.1M244.1 250.2h.1M244.1 250.7h.1M244.2 250.9h.1M244.1 249.5l-.1 .1zM244.2 248.2h.1M244.2 253.4h.1M244.2 251.2l.1-.1zM244.3 251h.1M244.3 251.2h.1M244.3 252.2h.1M244.3 248.7h.1"/>
<path d="M244.4 249h.1M244.4 251.1h.1M244.4 252.9h.1M244.4 252h.1M244.4 252.2h.1M244.4 252.7h.1M244.4 249.3h.1"/>
</g>
<!-- layer: window -->
<g fill="none" stroke="#f00" stroke-width=".25">
<path d="M156.5 36.2h11.3M156.5 35.7h11.3M143.2 55.9v11.3M143.6 55.9v11.3M189.1 44.7h11.4M189.1 44.2h11.4M207.2 44.7h14.2M207.2 44.2h14.2M246 65.2v11.4M246.4 65.2v11.4M143.2 83.5v11.4M143.6 83.5v11.4"/>
<path d="M131 107.5h11.3M131 107.1h11.3M243.1 105v11.4M243.6 105v11.4M244.4 117.7h8.5M244.4 117.3h8.5M129 124.5v11.4M129.4 124.5v11.4M253.8 129.9v11.3M254.2 129.9v11.3M143.2 159.4v11.3M143.6 159.4v11.3"/>
<path d="M244.4 153.8h8.5M244.4 153.4h8.5M143.2 174.3v11.3M143.6 174.3v11.3M241 160.7v11.3M241.4 160.7v11.3M143.2 195.3v8.5M143.6 195.3v8.5M241 189.3v11.4M241.4 189.3v11.4M243.1 208.8v8.5M243.1 219.6v11.4"/>
<path d="M243.6 208.8v8.5M243.6 219.6v11.4M143.2 220.1v11.4M143.6 220.1v11.4M218.3 234.3v8.5M218.8 234.3v8.5M158.6 249.8h11.4M158.6 249.3h11.4M194.8 244.1h11.3M194.8 243.7h11.3"/>
</g>
<!-- layer: Space -->
<g fill="none" stroke="#00f" stroke-width=".25">
<path d="M126.2 159.7h5.4M126.2 158.8h5.4M126.4 158.6v1.3M126.6 159h4.6v.4h-4.6zM131.4 158.6v1.3M132.8 159.4l2.3 .9M123.8 160.3h11.3M126.2 161h5.4M126.2 161.8h5.4M126.4 160.7v1.4M126.6 161.2h4.6v.4h-4.6zM131.4 160.7v1.4"/>
<path d="M135.1 160.3l-2.3 .9M225.7 227.6h.5v4.7h-.5zM226.2 227.6a4.7 4.7 0 0 1 4.7 4.7M235.7 227.6a4.7 4.7 0 0 0-4.8 4.7M235.7 227.6h.4v4.7h-.4zM238.6 239.6l-2.3 .9M239.7 239.8h5.5M239.7 239h5.5M240 238.8v1.3M240.3 239.2h4.4v.4h-4.4zM245 238.8v1.3M229.2 249.7h1.3"/>
<path d="M229.2 254.6h1.3M229.5 249.4v5.5M229.7 249.9h.4v4.5h-.4zM230.3 249.4v5.5M230.9 244.9v11.3M230.9 244.9l-.8 2.3M230.9 244.9l.9 2.3M231.4 249.7h1.3M231.4 254.6h1.3M231.6 249.4v5.5M231.8 249.9h.4v4.5h-.4zM232.4 249.4v5.5"/>
<path d="M236.3 240.5h11.3M236.3 240.5l2.3 .9M239.7 241.1h5.5M239.7 242h5.5M240 240.9v1.3M240.3 241.3h4.4v.4h-4.4zM245 240.9v1.3"/>
</g>
<!-- layer: hidden -->
<path d="M186.3 108.4h14.2M186.3 106.2h14.2M257.2 159.8v25.5M259.3 159.8v25.5M192 206.7h17M192 208.8h17M242.3 233.3v14.5M219.6 244.9v2.9M223.2 251.3h15.5" fill="none" stroke="#545454" stroke-width=".25"/>
<!-- layer: Furniture -->
<path d="M141.6 127h25.5v8.6h-25.5zM141.6 135.6h25.5" fill="none" stroke="#954a00" stroke-width=".25"/>
<!-- layer: polyline -->
<g fill="#000" stroke="#000" stroke-width=".25">
<path d="M128.2 152.6l2.1 2.1v-2.1zM128.2 152.6l2.1 2.1h-2.1z"/>
<path d="M142.3 190.4l2.2 2.1v-2.1zM142.3 190.4l2.2 2.1h-2.2z"/>
</g>
<!-- layer: 0 -->
<path d="M246.6 118.5h.1M246.7 118.5v13.7M246.7 138.9v13.7M246.6 152.6h.1" fill="none" stroke="#767676" stroke-width=".25"/>
<!-- layer: hatch -->
<path d="M186.3 154.7h14.2M186.3 151.8h14.2M186.3 149h14.2" fill="none" stroke="#767676" stroke-width=".25"/>
<!-- layer: 2D coloums -->
<path d="M6.7 2.3h355.7v292.7h-355.7zM413.2 2.3h-406.5v292.7M413.4 2.3v292.7M6.7 295h406.6" fill="none" stroke="#000" stroke-width=".25"/>
<!-- layer: Text -->
<g fill="none" stroke="#000" stroke-width=".25">
<path d="M362.6 4.6v290.4M362.6 51.9h51.2M362.6 75.7h19.8M362.6 65.8h51.2M372.4 65.8v87.5M382.4 65.8v43.9M362.6 102.5h50.9M362.6 109.7h51.2M362.6 122.5h51.2M362.6 153.3h50.9M362.6 189.1h51.2M362.6 237.6h51.2"/>
<path d="M362.6 231.3h51.2M362.6 225h51.2M388.4 225v37.8M362.6 256.5h51.2M362.6 250.2h51.2M362.6 243.9h51.2M362.6 274.7h18.9M362.6 269.1h18.9M362.6 262.8h51.2M381.5 262.8v32.2"/>
</g>
<g fill="#000" stroke="#000" stroke-width=".25">
<path d="M362.4 2.5l.5 13.9v-13.4zM362.4 2.5l.5 13.9-.5 .5zM362.9 16.4l-.5 .5 50.8-.5zM362.4 16.9l50.8-.5 .5 .5zM413.2 3v13.4l.5 .5zM413.2 3l.5-.5v14.4zM362.9 3h50.3l.5-.5zM362.4 2.5h51.3l-50.8 .5z"/>
<path d="M362.4 188.9l.5 35.8v-35.3zM362.4 188.9l.5 35.8-.5 .6zM362.4 225.3l51.2-.6h-50.7zM362.4 225.3l51.2-.6 .5 .6zM413.6 189.4v35.3l.5 .6zM413.6 189.4l.5-.5v36.4zM362.9 189.4h50.7l.5-.5zM362.4 188.9h51.7l-51.2 .5z"/>
</g>
<!-- layer: polylinelatest -->
<path d="M413.5 4.6v290.4" fill="none" stroke="#f00" stroke-width=".25"/>
<text font-size="7.9" x="183.3" y="267">Floor Plan</text>
<g font-size="4.5">
<text x="156.1" y="60.9">Bedroom</text>
<text x="209.1" y="65.1">Master</text>
<text x="207.1" y="70.1">Bedroom</text>
<text x="154.8" y="95">Toilet</text>
<text x="210.7" y="130.9">Lounge</text>
<text x="211.7" y="126.2">Family</text>
<text x="146.6" y="132.6">Kitchen</text>
<text x="158.8" y="174.7">Dining</text>
<text x="199.9" y="184.5">Main Lounge</text>
<text x="149.7" y="204.4">Toilet</text>
<text x="153.8" y="226.3">Guest</text>
<text x="193.6" y="226.7">Anteroom</text>
<text x="153.6" y="231.3">Bedroom</text>
</g>
<text font-size="3.6" x="381.5" y="10.8">NOTES</text>
<text font-size="3.3" x="210.5" y="272.9">Scale: 1:100</text>
<g font-size="3">
<text x="130.2" y="174.6">Terrace</text>
<text x="230.1" y="215.6">W.C.</text>
<text x="226.3" y="240.7">Porch</text>
</g>
<text font-size="2.9" x="369.3" y="59.8">REVISION TO DRAWINGS</text>
<text font-size="2.7" x="381.1" y="116.9">COMMENTS</text>
<g font-size="2.6">
<text x="150.6" y="62.6" transform="rotate(-90 150.6 62.6)">4700</text>
<text x="158.8" y="72.9">3750</text>
<text x="219" y="80.6">4200</text>
<text x="151.2" y="98.3" transform="rotate(-90 151.2 98.3)">2400</text>
<text x="150.6" y="102.7">2025</text>
<text x="153.8" y="119.8">5700</text>
<text x="173.7" y="133.7" transform="rotate(-90 173.7 133.7)">4675</text>
<text x="247.5" y="138.9" transform="rotate(-90 247.5 138.9)">3600</text>
<text x="132.9" y="164.8">1200</text>
<text x="160.9" y="167.9">4200</text>
<text x="209.8" y="173.4">5700</text>
<text x="155.3" y="175.9" transform="rotate(-90 155.3 175.9)">3775</text>
<text x="121.8" y="184.1">150</text>
<text x="233" y="184.1" transform="rotate(-90 233 184.1)">5500</text>
<text x="132.3" y="186.3">1350</text>
<text x="152.8" y="195.9">2475</text>
<text x="148.6" y="203.3" transform="rotate(-90 148.6 203.3)">1500</text>
<text x="171.7" y="212.4">900</text>
<text x="216.9" y="215.6" transform="rotate(-90 216.9 215.6)">900</text>
<text x="160.9" y="217.2">4200</text>
<text x="149.9" y="232" transform="rotate(-90 149.9 232)">4200</text>
<text x="189.4" y="229.2" transform="rotate(-90 189.4 229.2)">3600</text>
<text x="223.2" y="229" transform="rotate(-90 223.2 229)">1238</text>
<text x="198.5" y="237.6">3300</text>
<text x="227.5" y="236.6">2400</text>
<text x="224.7" y="244.2" transform="rotate(-90 224.7 244.2)">1538</text>
</g>
<g font-size="2.5">
<text x="365.5" y="28.2">1. Do not scale drawings.</text>
<text x="365.6" y="31.2">2. Any discrepancies in measurements</text>
<text x="367.9" y="34.2">should be referred to the architect.</text>
<text x="365.5" y="37.3">3. Photo-reduction or enlargement may</text>
<text x="368.4" y="40.3">also affect scaling, so consult the</text>
<text x="368.6" y="43.3">architect.</text>
</g>
<g font-size="2.4">
<text x="366.4" y="229">Sheet Content:</text>
<text x="395" y="228.8">Floor Plan</text>
<text x="366.3" y="235.1">Date:</text>
<text x="366.4" y="241.9">Scale:</text>
<text x="366.3" y="248.1">Drawn By:</text>
<text x="366.3" y="254.1">Designed By:</text>
<text x="366.3" y="260.7">Dwg No.:</text>
<text x="366.4" y="267.1">Sheet No.:</text>
</g>
<text font-size="2.3" x="384.9" y="293.3">Architect's Seal/Signature</text>
<g font-size="2.2">
<text x="365.4" y="71.1">Date</text>
<text x="374.7" y="71.1">No.</text>
</g>
</svg>
